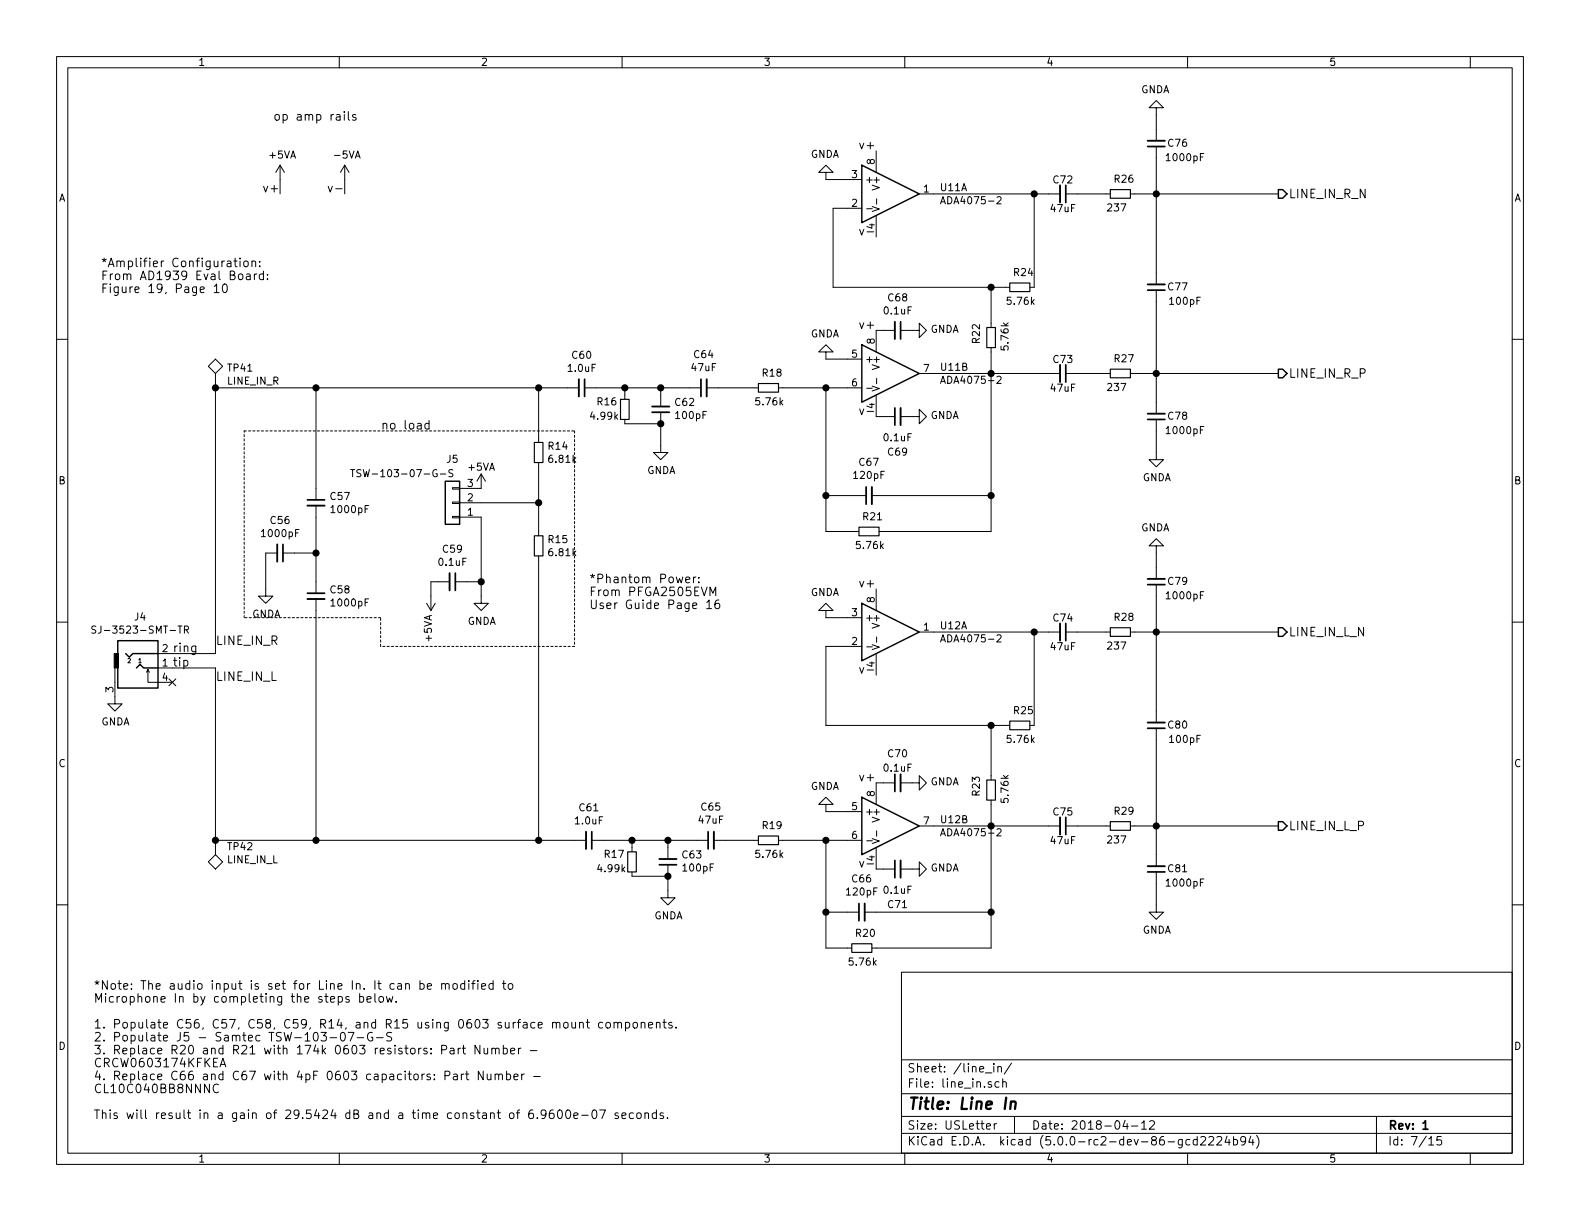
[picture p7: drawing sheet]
<svg xmlns="http://www.w3.org/2000/svg" width="279mm" height="216mm" viewBox="0 0 279 216" stroke-linecap="round" stroke-linejoin="round" font-family="sans-serif">
<g fill="none" stroke="#000" stroke-width=".18">
<path d="M10 10h259.4v195.9h-259.4zM12 12h255.4v191.9h-255.4zM60 10v2M60.9 19.7v.2M61.6 19.7v1.3l.2 .3M110 10v2M160 10v2M204.5 19.1h1.2l-1.2-1.3-1.3 1.3h1.3v5.8M210 10v2M260 10v2M49.5 29.2l-.7 1.3M49.5 29.2v5.1"/>
<path d="M49.5 29.2l.8 1.3M58 32.9l.4 1.1 .4-1.1M59.4 33.4h1.1M60.9 20.2v1.1M61 29.2l-.8 1.3M61 29.2v5.1M61 29.2l.7 1.3M62.9 20.3a.37 .37 0 0 0-.6 .1l.1 .3 .6 .3-.2 .3-.5-.1M146 30.5h1.3l-1.3-1.3-1.2 1.3h1.2v1.3h6.4M152.4 36.8h-5.1v14h31.3M153.3 36.9h1M154.2 36.5l1.3 .5-1.3 .4"/>
<path d="M154.9 26.7v3.8M154.9 38.1v3.8M155 35.2v.9M162.6 34.3h24.9M166.3 36l.5-1.2 .4 1.2M166.4 35.7h.7M176.3 34.9l.5-.1 .2 .3-.7 .9h.7M182.9 34.3v16.5h-.8M188.5 34.3h7.8M199.9 34.3h26.2M204.5 25.9v24.4M10 60h2"/>
<path d="M37.9 50.6l.4-.4v1.5M37.9 51.7h.8M39.5 50.3l.3-.1a.97 .97 0 0 1 0 1.5 .84 .84 0 0 1-.3-1.4zM41.4 46.2h.5M41.6 45.6v1.3l.3 .3M42.4 45.6v.2M42.4 46.2v1M43.2 46.3l.4-.1 .3 .2v.5l-.3 .3-.4-.1-.1-.2zM43.6 48.5h.6v1M44.2 48.8l-.5 .1a.31 .31 0 0 0-.2 .3 .31 .31 0 0 0 .2 .3l.5-.1M44.6 46.3l.2-.1h.3l.1 1M44.6 46.2v1"/>
<path d="M45 48.4v1.1M45.4 48.4l-.4 .3M45.9 47v.2M45.9 46.2v.2M46.6 48.5l-.4-.1-.3 .2v.7a.48 .48 0 0 0 .7 .1M46.6 47.9v1.6M47.3 49.3v.2M47.3 48.5v.1M152 40.6l.4 1 .4-1M158.2 58.4h-3.3v3.8M159.3 58.4h3.3v-1.2l1.2 1.2-1.2 1.3v-1.3M175.3 50.8v7.1"/>
<path d="M204.5 51.3v21.9M267.4 60h2M38.1 63.5l1.3 1.3-1.3 1.2-1.3-1.2zM38.1 66v49.6h-10.2M38.1 68.6h64.3M55.9 68.6v19.8M75.9 74.9h-.5l-.2 .1v.7a.48 .48 0 0 0 .7 .1M75.9 74.3v1.6M95.2 68.6v9.6M103.4 68.6h20.6M110.5 68.6v2M110.5 74.2v.7h6.3"/>
<path d="M116.8 72.9v7.1h1.3l-1.3 1.3-1.2-1.3h1.2M116.8 68.6v3.3M125 68.6h9.1M137.7 68.6h14.7M146 62.2h1.3l-1.3-1.2-1.2 1.2h1.2v1.3h6.4M146 68.6v25.4h5.9M152 72.3l.4 1 .4-1M153.3 68.7h1M154.2 68.3l1.3 .4-1.3 .4M154.9 69.9v3.8h3.3M155 66.9v1M159.3 73.7h3.3v-1.3l1.2 1.3-1.2 1.2v-1.2"/>
<path d="M162.6 66h24.9M166.3 67.8l.5-1.3 .4 1.3M166.4 67.4h.7M175.3 61.5v32.5h-19.9M176.3 66.6l.5-.1 .2 .4-.7 .9h.7M188.5 66h7.8M199.9 66h26.2M204.5 74.2v7.1h1.2l-1.2 1.3-1.3-1.3h1.3M49 97.8h-2v7.6h1.3l-1.3 1.3-1.3-1.3h1.3M50 97.8h5.9M55.9 89.4v15.5M62 83h.7"/>
<path d="M62.4 83v1.3M63.8 83.1l-.5-.1-.2 .2v.3l.6 .3 .1 .3-.2 .2h-.5M77.9 83.8h.9M80 86.2h1.3v.3h-1.3zM80 88.8h1.3v.2h-1.3zM80 91.3h1.3v.3h-1.3zM80.1 83.1l-.5-.1-.2 .2 .1 .4 .5 .2 .1 .3-.2 .2h-.5M81.3 91.4h3.8v15.3h1.3l-1.3 1.3-1.3-1.3h1.3M81.3 88.9h13.9M85.1 83.8v2.6h-3.8M85.1 83.8l-.8 1.3M85.1 83.8l.8 1.3"/>
<path d="M95.2 81.8v12.9M95.2 98.3v50.3M146 87.6h7.2M154.2 87.6h21.1M204.5 96.5h1.2l-1.2-1.2-1.3 1.2h1.3v5.9M10 110h2M16.9 110.8l-.4-.1-.2 .1v.5l.6 .2v.2l-.2 .3-.5-.1M20.3 118.1v6.4h1.3l-1.3 1.2-1.3-1.2h1.3M25.9 118.9l.3-.5v2.3h4.3M26.2 118.4l.2 .5M27.9 118.1h10.2v33M32.6 111.4l.6-.1 .1-.5-.2-.1h-.5v1.3"/>
<path d="M32.9 111.4l.4 .6M55.9 105.9v42.7M75.4 106.7l.8 1.3M77 106.7l-.8 1.3M79.5 102.9h-3.3v5.1M80.5 102.9h4.6M121.3 102.5l.7-.1-.1-.3-.4-.1-.2 .2v.8h.6M122.6 102v1M123.1 102l-.5 .3M123.6 102.9v.1M123.6 102.1v.1M125 106.5l.4-.4v1.5"/>
<path d="M125 107.6h.8M125.6 105.3v-1.5l.5 1.1 .5-1.1v1.5M127.1 106.1a.59 .59 0 0 0-.7 .6v.6l.2 .2 .4 .1 .2-.1 .1-.5-.2-.3h-.4l-.3 .3M146 108h1.3l-1.3-1.3-1.2 1.3h1.2v1.2h6.4M152 118l.4 1 .4-1M152.4 114.3h-6.4v14h32.6M153.3 114.4h1M154.2 114l1.3 .4-1.3 .5M154.9 104.1v3.9M154.9 115.6v3.8M155 112.6v1M162.6 111.8h24.9"/>
<path d="M166.3 113.5l.5-1.3 .4 1.3M166.4 113.2h.7M176.3 112.4l.5-.2 .2 .4-.7 .9h.7M182.9 111.8v16.5h-.8M188.5 111.8h7.8M199.9 111.8h26.2M204.5 103.4v24.4M267.4 110h2M29.9 120l1.2 1.3M31.1 120l-1.2 1.3M158.2 138.4h-3.3v3.8M159.3 138.4h3.3v-1.2l1.2 1.2-1.2 1.3v-1.3"/>
<path d="M175.3 128.3v9.6M204.5 128.8v24.4M10 160h2M36.8 152.4l1.3-1.3 1.3 1.3-1.3 1.3zM38.1 148.6h65.5M104.6 148.6h20.6M111.8 148.6v2M111.8 154.2v.7h6.3M118.1 152.9v5.9h1.3l-1.3 1.2-1.3-1.2h1.3M118.1 148.6v3.3M126.2 148.6h7.9M137.7 148.6h14.7"/>
<path d="M146 142.2h1.3l-1.3-1.2-1.2 1.2h1.2v1.3h6.4M146 148.6v19h4.6M152 152.3l.4 1 .4-1M153.3 148.7h1M154.2 148.3l1.3 .4-1.3 .4M154.9 149.9v3.8h3.3M155 146.9v1M159.3 153.7h3.3v-1.3l1.2 1.3-1.2 1.2v-1.2M162.6 146.1h24.9M166.3 147.8l.5-1.3 .4 1.3M166.4 147.4h.7M175.3 141.5v26.1h-21.1"/>
<path d="M176.3 146.7l.5-.2 .2 .4-.7 .9h.7M188.5 146.1h7.8M199.9 146.1h26.2M204.5 154.2v7.1h1.2l-1.2 1.3-1.3-1.3h1.3M267.4 160h2M59.8 176.3l.4-.1 .3 .1v.8a.48 .48 0 0 1-.7 0M61.7 176.3l-.4-.1-.2 .2 .1 .2 .5 .2v.3h-.6M63.6 176.3l.4-.1 .3 .1v.8a.48 .48 0 0 1-.7 0M63.6 175.7v1.5M64.9 176.7l.7-.1v-.3l-.5-.1-.2 .2 .1 .7h.6M66.3 175.7v1.3l.2 .2M67.1 176.3l.2-.1 .4 .1 .1 .6-.1 .2-.4 .1-.2-.1z"/>
<path d="M68.3 176.2l.3 1 .3-.7 .3 .7 .3-1M70.1 177.1v.1M74.3 174l.4-.1 .2 .1v.8a.48 .48 0 0 1-.6 .1M74.3 173.4v1.5M75.6 174.4l.7-.1-.1-.3-.4-.1-.2 .2v.8h.6M78.1 174l.2-.1 .4 .1 .1 .9M78.1 173.9v1M78.8 174.1a.36 .36 0 0 1 .3-.2 .36 .36 0 0 1 .3 .2v.8M80.1 174l.3-.1 .4 .1 .1 .6-.2 .3h-.3l-.3-.1zM82.2 174l-.5-.1-.2 .3v.4l.1 .3h.6M82.2 173.4v1.5M82.9 173.4v.1"/>
<path d="M82.9 173.9v1M83.4 173.9h.6M84 173.4l-.4 .2v1.3M84.5 173.4v.1M84.5 173.9v1M85.2 174.4l.7-.1-.1-.3-.4-.1-.2 .2v.8h.6M87.2 174l-.5-.1-.2 .3v.4l.1 .3h.6M87.2 173.4v1.5M88.8 173.9h.6M89.1 173.4v1.3l.3 .2M89.9 174l.3-.1 .4 .1 .1 .6-.2 .3h-.3l-.3-.1zM146 161.3h5.9"/>
<path d="M152.9 161.3h22.4M159.4 171.9h108v32h-108zM38.6 191.8a.62 .62 0 0 0-.7 0 .62 .62 0 0 0-.2 .8 .56 .56 0 0 0 .3 .5 .56 .56 0 0 0 .6 0M38.9 188.6l.5-1.5 .5 1.5M39.1 188.2h.7M56.8 182.5h.9l-.5 .6 .5 .2v.6l-.3 .2h-.4l-.2-.2M58.4 183.5h1.1M60.3 182.7l.3-.2a.82 .82 0 0 1 .6 .7 .82 .82 0 0 1-.4 .8l-.2 .1-.4-.3v-.7zM61.6 182.5h1l-.7 1.6M63.2 183.5h1.1M65.8 182.6a.71 .71 0 0 0-.8 .7 .71 .71 0 0 0 .8 .7l.1-.6h-.3M66.6 183.5h1.1"/>
<path d="M69.3 182.6a.68 .68 0 0 0-.8 .1v.4l.7 .4v.4a.62 .62 0 0 1-.8 .1M78.1 185.6l.7-.1 .2-.2-.1-.3-.2-.2h-.6v1.6M78.7 190.2l.7-.1 .2-.2-.1-.4-.2-.1h-.6v1.5M79.6 185.4h.6l.1 1M80.2 190h.6l.1 .9M80.3 185.7l-.5 .1a.3 .3 0 0 0-.3 .3 .3 .3 0 0 0 .3 .3l.5-.1M80.9 190.3h-.5a.3 .3 0 0 0-.3 .3 .3 .3 0 0 0 .3 .3h.5M81 185.3v1.1M81.5 185.3l-.3 .1-.2 .2M81.6 189.9v1M81.7 185.3h.6M82 184.8v1.3l.3 .3"/>
<path d="M82 189.9l-.3 .1-.1 .2M82.3 189.9h.6M82.5 189.4v1.3l.1 .2h.3M84.9 184.8v1.6l-.9-1.6v1.6M85.4 189.4v1.5l-.8-1.5v1.5M85.6 185.3v1l.4 .1 .2-.2M86.2 189.9v1h.4l.2-.1M86.2 185.3v1.1M86.8 189.9v1M87 185.5l.2-.2 .4 .1v1M87 185.3v1.1M87.6 190l.2-.1 .3 .1 .1 .9"/>
<path d="M87.6 189.9v1M87.6 185.5l.2-.2 .4 .1 .1 1M88.2 190.1l.2-.2 .4 .1v.9M89 185.4l.4-.1 .3 .2v.7a.48 .48 0 0 1-.7 .1M89 184.8v1.6M89.6 190l.4-.1 .3 .3-.1 .7h-.6M89.6 189.4v1.5M90.3 185.9l.7-.2v-.3l-.5-.1-.2 .2 .1 .8h.6M90.9 190.4l.7-.1-.1-.3-.4-.1-.2 .2 .1 .8h.5M91.7 185.3v1.1M92.1 185.3l-.3 .1-.1 .2M92.3 189.9v1"/>
<path d="M92.7 189.9l-.3 .1-.1 .2M93.8 185.8h1.1M94.4 190.3h1.1M95 197.6v.2M96.5 196.9l-.2 .3-.5-.1-.1-.2 .1-.6h.5l.2 .1a1.06 1.06 0 0 1-.4 1.4h-.3M97.8 196.3a.59 .59 0 0 0-.7 .6v.6l.2 .2 .4 .1 .2-.2 .1-.5-.2-.2h-.4l-.3 .2M98.7 196.4l.4-.1a.97 .97 0 0 1 0 1.5 .84 .84 0 0 1-.4-1.4zM99.7 180.9l.2-.1 .5 .1 .1 .6-.2 .2-.4 .1-.2-.2zM100.2 196.4l.2-.1a.82 .82 0 0 1 .6 .6 .82 .82 0 0 1-.3 .8l-.2 .1a.84 .84 0 0 1-.3-1.4zM101.1 180.8v.8a.37 .37 0 0 0 .3 .2 .37 .37 0 0 0 .4-.2M101.5 197.3l.7-.2-.1-.2-.4-.1-.2 .2v.7h.6M101.8 180.8v1"/>
<path d="M102.5 180.9l.2-.1h.4v1M102.5 180.8v1M102.9 197.2h1.1M103.7 180.8h.5M103.9 180.3v1.3l.3 .2M104.8 196.4l.4-.1a.97 .97 0 0 1 0 1.5 .84 .84 0 0 1-.4-1.4zM106 196.3h1.1l-.7 1.5M106.6 180.8h-.5l-.3 .3v.4l.2 .2h.6M107.2 180.9l.2-.1 .5 .1v.6l-.1 .2-.4 .1-.2-.2zM108.6 180.9l.2-.1h.4v1M108.6 180.8v1M109.2 181a.36 .36 0 0 1 .4-.2 .36 .36 0 0 1 .3 .2v.8"/>
<path d="M109.3 196.9a.37 .37 0 0 0-.6 .1l.1 .2 .6 .3-.2 .3-.5-.1M110 197.3l.7-.2-.1-.2-.4-.1-.2 .2 .1 .7h.5M110.6 180.8h.5l.3 .3v.4l-.2 .2h-.6M110.6 180.8v1.5M112 180.9l.2-.1 .4 .1 .1 .6-.1 .2-.4 .1-.2-.2zM112 196.9l-.4-.1-.2 .1v.7a.48 .48 0 0 0 .6 .1M112.6 196.9l.3-.1 .4 .1 .1 .6-.2 .2-.3 .1-.3-.2zM113.4 180.9l.1-.1a.37 .37 0 0 1 .5 .2v.8M113.4 180.8v1M114 196.9l.2-.1 .4 .1 .1 .9M114 196.8v1M114.7 181.3l.7-.2-.1-.3h-.4l-.2 .2 .1 .7h.5"/>
<path d="M116.1 180.9l.2-.1h.4v1M116.1 196.9l-.5-.1-.2 .1v.7a.48 .48 0 0 0 .7 .1M116.1 180.8v1M116.1 196.3v1.5M117.2 180.8h.6M117.3 196.9l-.4-.1-.2 .2 .1 .2 .5 .2v.3h-.6M117.4 180.3v1.3l.4 .2M118 197.6v.2M118.8 180.8h-.3l-.3 .2 .1 .2 .5 .2v.3h-.6M119.6 181.6v.2M159.4 197.4h108M159.4 193.4h108"/>
<path d="M159.4 187.4h108M174.2 189.7h1.2M174.4 199.2l.8-.2-.1-.2-.4-.1-.3 .2 .1 .7h.6M175.3 191.3a.37 .37 0 0 0-.6 .2l.1 .2 .5 .1 .1 .2-.2 .3-.5-.1M175.7 188.1v.1M175.7 188.6v1M175.8 198.7v1M176.2 198.7l-.3 .1-.1 .2M176.5 188.7l.2-.1h.3l.1 1M176.5 188.6v1M176.7 191.3h-.5l-.3 .2 .1 .6 .2 .2 .5-.1M177.3 191.4l.1-.1a.37 .37 0 0 1 .6 .2v.8"/>
<path d="M177.3 190.8v1.5M178.9 188l-1.3 1.9M179.4 197.4v3M199 198.1l-.4 1.1h.9M199.3 198.7v1M200.1 199.1h1.1M201.9 198.6l.4-.4v1.5M201.9 199.7h.8M203.3 198.3l.2-.1h.4l.2 .1 .1 .3-1 1.1h1M243.4 197.4v6.5M60 203.9v2M110 203.9v2"/>
<path d="M159.4 200.4h108M160 203.9v2M209.1 201.5v1.2l-.3 .3-.4-.1M209.1 201.5h-.5l-.2 .3 .1 .6h.6M210 203.9v2M210.4 201.5h-.4l-.3 .3 .1 .5 .2 .2 .4-.1M211.7 201.5h-.4l-.3 .3v.5l.3 .2 .4-.1M211.7 201v1.5M212.3 201.1l.2-.1h.4l.3 .4-.9 1.1h.9M213.8 201.1l.2-.1h.4l.2 .4-.9 1.1h.9M215.2 201.1l.2-.1h.4l.3 .4-1 1.1h1M217 200.9l-.4 1.1h1"/>
<path d="M217.3 201.5v1M218.1 201.5h.4l.3 .3v.5l-.3 .2-.4-.1M218.1 201v1.5M220.3 201.6l-.3 .3h-.3l-.3-.3v-.4l.2-.2h.4l.2 .1a1.19 1.19 0 0 1-.2 1.3l-.4 .1M221.2 200.9l-.4 1.1h1M221.5 201.5v1M222.2 200.8a1.71 1.71 0 0 1 0 2.2M252.7 201.4l.4-.4v1.5M252.7 202.5h.8M254.9 201h-.7l-.1 .7 .2-.2 .5 .1 .1 .2v.5l-.2 .2-.6-.2M260 203.9v2"/>
</g>
<g fill="none" stroke="#000" stroke-width=".3">
<path d="M188.5 32.8v3M202.9 25.9h3.1M159.3 56.9v3M202.9 51.3h3.1M103.4 67.1v3M115.3 72.9h3.1M124 67.1v3M158.2 72.1v3.1M188.5 64.5v3.1M202.9 74.2h3.1M50 96.3v3M54.4 88.4h3"/>
<path d="M153.2 86.1v3.1M54.4 104.9h3M80.5 101.3v3.1M188.5 110.2v3.1M202.9 103.4h3.1M158.2 136.9v3.1M202.9 128.8h3.1M104.6 147.1v3M116.6 152.9h3M125.2 147.1v3M151.9 159.8v3M158.2 152.1v3.1"/>
<path d="M188.5 144.5v3.1M202.9 154.2h3.1M251.6 198.6l.5-.4v1.5M251.6 199.7h.9"/>
</g>
<path d="M177.9 194.1l-.2 2M178.8 194.9a.52 .52 0 0 1 .8 .1l-.1 1.1M178.8 194.8l-.2 1.3" fill="none" stroke="#000" stroke-width=".41"/>
<path d="M152.4 29.2l10.2 5.1-10.2 5.1zM226.1 33.5h.7l.8 .8-.8 .8h-.7zM152.4 61l10.2 5-10.2 5.1zM226.1 65.3h.7l.8 .7-.8 .8h-.7zM78.7 85.1h2.6v7.6h-2.6zM20.8 113.3h7.1v8.4h-7.1zM22.2 115.6l.7 .6 .6-.6h4.4M24.1 118.1l.7-.6 .6 .6h2.5M152.4 106.7l10.2 5.1-10.2 5zM226.1 111h.7l.8 .8-.8 .7h-.7zM152.4 141l10.2 5.1-10.2 5zM226.1 145.3h.7l.8 .8-.8 .7h-.7z" fill="none" stroke="#000" stroke-width=".25"/>
<path d="M20.2 115.6h.8v2.5h-.8z" fill="#000" stroke="#000" stroke-width=".18"/>
<g fill="none" stroke="#000" stroke-width=".33">
<path d="M187.5 32.8v3M202.9 24.9h3.1M158.2 56.9v3M202.9 50.3h3.1M102.4 67.1v3M115.3 71.9h3.1M125 67.1v3M159.3 72.1v3.1M187.5 64.5v3.1M202.9 73.2h3.1M49 96.3v3M54.4 89.4h3"/>
<path d="M154.2 86.1v3.1M54.4 105.9h3M79.5 101.3v3.1M187.5 110.2v3.1M202.9 102.4h3.1M159.3 136.9v3.1M202.9 127.8h3.1M103.6 147.1v3M116.6 151.9h3M126.2 147.1v3M152.9 159.8v3M159.3 152.1v3.1"/>
<path d="M187.5 144.5v3.1M202.9 153.2h3.1"/>
</g>
<g fill="#000" stroke="#000" stroke-width=".25">
<circle cx="182.9" cy="34.3" r=".51"/>
<circle cx="204.5" cy="34.3" r=".51"/>
<circle cx="175.3" cy="50.8" r=".51"/>
<circle cx="38.1" cy="68.6" r=".51"/>
<circle cx="55.9" cy="68.6" r=".51"/>
<circle cx="95.3" cy="68.6" r=".51"/>
<circle cx="110.5" cy="68.6" r=".51"/>
<circle cx="116.8" cy="68.6" r=".51"/>
<circle cx="116.8" cy="74.9" r=".51"/>
<circle cx="146.1" cy="68.6" r=".51"/>
<circle cx="175.3" cy="66" r=".51"/>
<circle cx="204.5" cy="66" r=".51"/>
<circle cx="55.9" cy="97.8" r=".51"/>
<circle cx="95.3" cy="88.9" r=".51"/>
<circle cx="146.1" cy="87.6" r=".51"/>
<circle cx="175.3" cy="87.6" r=".51"/>
<circle cx="85.1" cy="102.9" r=".51"/>
<circle cx="182.9" cy="111.8" r=".51"/>
<circle cx="204.5" cy="111.8" r=".51"/>
<circle cx="175.3" cy="128.3" r=".51"/>
<circle cx="38.1" cy="148.6" r=".51"/>
<circle cx="55.9" cy="148.6" r=".51"/>
<circle cx="95.3" cy="148.6" r=".51"/>
<circle cx="111.8" cy="148.6" r=".51"/>
<circle cx="118.1" cy="154.9" r=".51"/>
<circle cx="118.1" cy="148.6" r=".51"/>
<circle cx="146.1" cy="148.6" r=".51"/>
<circle cx="175.3" cy="146.1" r=".51"/>
<circle cx="204.5" cy="146.1" r=".51"/>
<circle cx="146.1" cy="161.3" r=".51"/>
<circle cx="175.3" cy="161.3" r=".51"/>
</g>
<g fill="none" stroke="#000" stroke-width=".2">
<path d="M196.3 33.5h3.6v1.6h-3.6zM174.5 57.9h1.5v3.6h-1.5zM178.6 50h3.5v1.6h-3.5zM94.5 78.2h1.5v3.6h-1.5zM109.7 70.6h1.6v3.6h-1.6zM134.1 67.8h3.6v1.5h-3.6zM196.3 65.3h3.6v1.5h-3.6zM94.5 94.7h1.5v3.6h-1.5zM151.9 93.2h3.5v1.5h-3.5zM196.3 111h3.6v1.5h-3.6zM174.5 137.9h1.5v3.6h-1.5zM178.6 127.5h3.5v1.5h-3.5z"/>
<path d="M111 150.6h1.5v3.6h-1.5zM134.1 147.8h3.6v1.6h-3.6zM196.3 145.3h3.6v1.5h-3.6zM150.6 166.9h3.6v1.5h-3.6z"/>
</g>
<path d="M43.2 76.2h58.4M101.6 76.2v38.1M43.2 109.2v-33M67.3 114.3v-5.1M67.3 109.2h-24.1M101.6 114.3h-34.3" fill="none" stroke="#000" stroke-width=".18" stroke-dasharray=".4 .4"/>
<text font-size="2.8" x="160.4" y="196.2">Title: Line In</text>
<g font-size="2.1">
<text x="48.3" y="21.3">op amp rails</text>
<text x="152.5" y="26.4">v+</text>
<text x="47.1" y="34">v+</text>
<text x="227.8" y="35.1">LINE_IN_R_N</text>
<text x="17.8" y="47.2">*Amplifier Configuration:</text>
<text x="17.8" y="49.5">From AD1939 Eval Board:</text>
<text x="17.8" y="51.8">Figure 19, Page 10</text>
<text x="152.5" y="58.2">v+</text>
<text x="227.8" y="66.8">LINE_IN_R_P</text>
<text x="67.3" y="75.9">no load</text>
<text x="104.1" y="103.1">*Phantom Power:</text>
<text x="104.1" y="105.4">From PFGA2505EVM</text>
<text x="104.1" y="107.7">User Guide Page 16</text>
<text x="152.5" y="103.9">v+</text>
<text x="227.8" y="112.5">LINE_IN_L_N</text>
<text x="30.5" y="117.9">tip</text>
<text x="30.5" y="115.3">ring</text>
<text x="38.1" y="114">LINE_IN_R</text>
<text x="38.1" y="120.4">LINE_IN_L</text>
<text x="152.5" y="138.2">v+</text>
<text x="227.8" y="146.8">LINE_IN_L_P</text>
<text x="16.5" y="175">*Note: The audio input is set for Line In. It can be modified to</text>
<text x="16.5" y="177.3">Microphone In by completing the steps below.</text>
<text x="16.5" y="181.9">1. Populate C56, C57, C58, C59, R14, and R15 using 0603 surface mount components.</text>
<text x="16.5" y="184.1">2. Populate J5 - Samtec TSW-103-07-G-S</text>
<text x="16.5" y="186.4">3. Replace R20 and R21 with 174k 0603 resistors: Part Number -</text>
<text x="16.5" y="188.7">CRCW0603174KFKEA</text>
<text x="16.5" y="191">4. Replace C66 and C67 with 4pF 0603 capacitors: Part Number -</text>
<text x="160.4" y="189.6">Sheet: /line_in/</text>
<text x="16.5" y="193.3">CL10C040BB8NNNC</text>
<text x="16.5" y="197.9">This will result in a gain of 29.5424 dB and a time constant of 6.9600e-07 seconds.</text>
<text x="160.4" y="192.3">File: line_in.sch</text>
<text x="160.4" y="202.5">KiCad E.D.A. kicad (5.0.0-rc2-dev-86-gcd2224b94)</text>
<text x="160.4" y="199.7">Size: USLetter</text>
<text x="182.4" y="199.7">Date: 2018-04-12</text>
<text x="245.4" y="199.7">Rev: 1</text>
<text x="245.4" y="202.5">Id: 7/15</text>
</g>
<g font-size="1.8">
<text x="35" y="11.6">1</text>
<text x="85" y="11.6">2</text>
<text x="135" y="11.6">3</text>
<text x="185" y="11.6">4</text>
<text x="235" y="11.6">5</text>
<text x="201.7" y="16.5">GNDA</text>
<text x="47.7" y="28">+5VA</text>
<text x="59.3" y="28">-5VA</text>
<text x="143.3" y="27.9">GNDA</text>
<text x="154.7" y="29.1" transform="rotate(-90 154.7 29.1)">8</text>
<text x="206.5" y="28.5">1000pF</text>
<text x="206.6" y="26">C76</text>
<text x="10.4" y="35.6">A</text>
<text x="150.6" y="31.5">3</text>
<text x="152.9" y="32.4">+</text>
<text x="155.6" y="33.2" transform="rotate(-90 155.6 33.2)">V+</text>
<text x="163.3" y="34">1</text>
<text x="166.4" y="33.8">U11A</text>
<text x="186.3" y="32.4">C72</text>
<text x="197.1" y="32.3">R26</text>
<text x="267.8" y="35.6">A</text>
<text x="150.6" y="36.6">2</text>
<text x="154.7" y="40.5" transform="rotate(-90 154.7 40.5)">4</text>
<text x="167.1" y="36.1">ADA4075-2</text>
<text x="185.9" y="37.5">47uF</text>
<text x="196" y="37.4">237</text>
<text x="157.1" y="53.3">C68</text>
<text x="178.3" y="53.9">5.76k</text>
<text x="179.3" y="48.8">R24</text>
<text x="206.6" y="51.4">C77</text>
<text x="207" y="53.9">100pF</text>
<text x="143.3" y="59.7">GNDA</text>
<text x="156.4" y="55.6">0.1uF</text>
<text x="164.5" y="58.9">GNDA</text>
<text x="40.4" y="65.7">TP41</text>
<text x="100.6" y="65.8">1.0uF</text>
<text x="101.2" y="63.4">C60</text>
<text x="122.4" y="65.6">47uF</text>
<text x="122.8" y="63.3">C64</text>
<text x="150.6" y="63.2">5</text>
<text x="152.9" y="64.1">+</text>
<text x="154.7" y="60.8" transform="rotate(-90 154.7 60.8)">8</text>
<text x="155.6" y="64.9" transform="rotate(-90 155.6 64.9)">V+</text>
<text x="163.3" y="65.8">7</text>
<text x="166.5" y="65.6">U11B</text>
<text x="173.3" y="60.7" transform="rotate(-90 173.3 60.7)">R22</text>
<text x="178.4" y="61.7" transform="rotate(-90 178.4 61.7)">5.76k</text>
<text x="186.3" y="64.2">C73</text>
<text x="197.1" y="64.1">R27</text>
<text x="40.3" y="68">LINE_IN_R</text>
<text x="105.7" y="71.7">R16</text>
<text x="119.5" y="71.8">C62</text>
<text x="133.8" y="71.7">5.76k</text>
<text x="134.9" y="66.6">R18</text>
<text x="150.6" y="68.3">6</text>
<text x="167.1" y="67.9">ADA4075-2</text>
<text x="185.9" y="69.3">47uF</text>
<text x="196" y="69.1">237</text>
<text x="104.6" y="74.2">4.99k</text>
<text x="119.6" y="74.1">100pF</text>
<text x="154.7" y="72.2" transform="rotate(-90 154.7 72.2)">4</text>
<text x="164.5" y="74.1">GNDA</text>
<text x="206.5" y="76.8">1000pF</text>
<text x="206.6" y="74.2">C78</text>
<text x="79" y="81.8">J5</text>
<text x="82.9" y="83.2">+5VA</text>
<text x="97" y="79.5">R14</text>
<text x="97.2" y="81.8">6.81k</text>
<text x="114.4" y="83.8">GNDA</text>
<text x="152" y="82.4">C67</text>
<text x="156.4" y="78">0.1uF</text>
<text x="157.1" y="80.6">C69</text>
<text x="10.4" y="85.6">B</text>
<text x="58.5" y="88.4">C57</text>
<text x="64.2" y="84.4">TSW-103-07-G-S</text>
<text x="82.7" y="88.6">2</text>
<text x="82.7" y="86.1">3</text>
<text x="151.1" y="84.7">120pF</text>
<text x="202" y="85.1">GNDA</text>
<text x="267.8" y="85.6">B</text>
<text x="46.5" y="95">1000pF</text>
<text x="47.9" y="92.7">C56</text>
<text x="58.8" y="90.7">1000pF</text>
<text x="82.7" y="91.2">1</text>
<text x="152.7" y="92">R21</text>
<text x="201.7" y="94">GNDA</text>
<text x="77.7" y="100.1">0.1uF</text>
<text x="78.4" y="97.7">C59</text>
<text x="97" y="96">R15</text>
<text x="97.2" y="98.3">6.81k</text>
<text x="151.6" y="97.1">5.76k</text>
<text x="58.5" y="104.9">C58</text>
<text x="58.8" y="107.2">1000pF</text>
<text x="143.3" y="105.4">GNDA</text>
<text x="154.7" y="106.5" transform="rotate(-90 154.7 106.5)">8</text>
<text x="206.5" y="106">1000pF</text>
<text x="206.6" y="103.4">C79</text>
<text x="17.8" y="112">SJ-3523-SMT-TR</text>
<text x="23.8" y="109.7">J4</text>
<text x="44.5" y="109.2">GNDA</text>
<text x="76.4" y="113.4" transform="rotate(-90 76.4 113.4)">+5VA</text>
<text x="82.6" y="110.5">GNDA</text>
<text x="150.6" y="109">3</text>
<text x="152.9" y="109.9">+</text>
<text x="155.6" y="110.7" transform="rotate(-90 155.6 110.7)">V+</text>
<text x="163.3" y="111.5">1</text>
<text x="166.4" y="111.3">U12A</text>
<text x="167.1" y="113.6">ADA4075-2</text>
<text x="186.3" y="109.9">C74</text>
<text x="197.1" y="109.8">R28</text>
<text x="28.7" y="117.9">1</text>
<text x="28.7" y="115.3">2</text>
<text x="150.6" y="114">2</text>
<text x="154.7" y="118" transform="rotate(-90 154.7 118)">4</text>
<text x="185.9" y="115">47uF</text>
<text x="196" y="114.9">237</text>
<text x="20.1" y="122.4" transform="rotate(-90 20.1 122.4)">3</text>
<text x="28.7" y="120.4">4</text>
<text x="17.9" y="128.3">GNDA</text>
<text x="178.3" y="131.4">5.76k</text>
<text x="179.3" y="126.3">R25</text>
<text x="206.6" y="128.8">C80</text>
<text x="207" y="131.4">100pF</text>
<text x="10.4" y="135.6">C</text>
<text x="156.4" y="136.4">0.1uF</text>
<text x="157.1" y="133.9">C70</text>
<text x="267.8" y="135.6">C</text>
<text x="102.5" y="143.5">C61</text>
<text x="124.1" y="143.3">C65</text>
<text x="143.3" y="139.7">GNDA</text>
<text x="150.6" y="143.3">5</text>
<text x="154.7" y="140.8" transform="rotate(-90 154.7 140.8)">8</text>
<text x="164.5" y="138.9">GNDA</text>
<text x="173.3" y="140.7" transform="rotate(-90 173.3 140.7)">R23</text>
<text x="178.4" y="141.7" transform="rotate(-90 178.4 141.7)">5.76k</text>
<text x="101.8" y="145.8">1.0uF</text>
<text x="123.6" y="145.6">47uF</text>
<text x="134.9" y="146.6">R19</text>
<text x="150.6" y="148.3">6</text>
<text x="152.9" y="144.1">+</text>
<text x="155.6" y="145" transform="rotate(-90 155.6 145)">V+</text>
<text x="163.3" y="145.8">7</text>
<text x="166.5" y="145.6">U12B</text>
<text x="167.1" y="147.9">ADA4075-2</text>
<text x="185.9" y="149.3">47uF</text>
<text x="186.3" y="144.2">C75</text>
<text x="196" y="149.1">237</text>
<text x="197.1" y="144.1">R29</text>
<text x="40.2" y="152.7">LINE_IN_L</text>
<text x="40.4" y="150.3">TP42</text>
<text x="105.9" y="154.2">4.99k</text>
<text x="107" y="151.7">R17</text>
<text x="120.7" y="151.8">C63</text>
<text x="120.9" y="154.1">100pF</text>
<text x="133.8" y="151.7">5.76k</text>
<text x="154.7" y="152.2" transform="rotate(-90 154.7 152.2)">4</text>
<text x="164.5" y="154.1">GNDA</text>
<text x="206.6" y="154.2">C81</text>
<text x="149.8" y="158.3">120pF</text>
<text x="150.7" y="156">C66</text>
<text x="156.4" y="158">0.1uF</text>
<text x="157.1" y="160.6">C71</text>
<text x="206.5" y="156.8">1000pF</text>
<text x="115.6" y="162.6">GNDA</text>
<text x="151.4" y="165.7">R20</text>
<text x="202" y="165.1">GNDA</text>
<text x="150.3" y="170.7">5.76k</text>
<text x="10.4" y="185.6">D</text>
<text x="267.8" y="185.6">D</text>
<text x="35" y="205.5">1</text>
<text x="85" y="205.5">2</text>
<text x="135" y="205.5">3</text>
<text x="185" y="205.5">4</text>
<text x="235" y="205.5">5</text>
</g>
<g font-size="1.1">
<text x="22.6" y="117.2">2</text>
<text x="24.5" y="117.2">1</text>
</g>
</svg>
